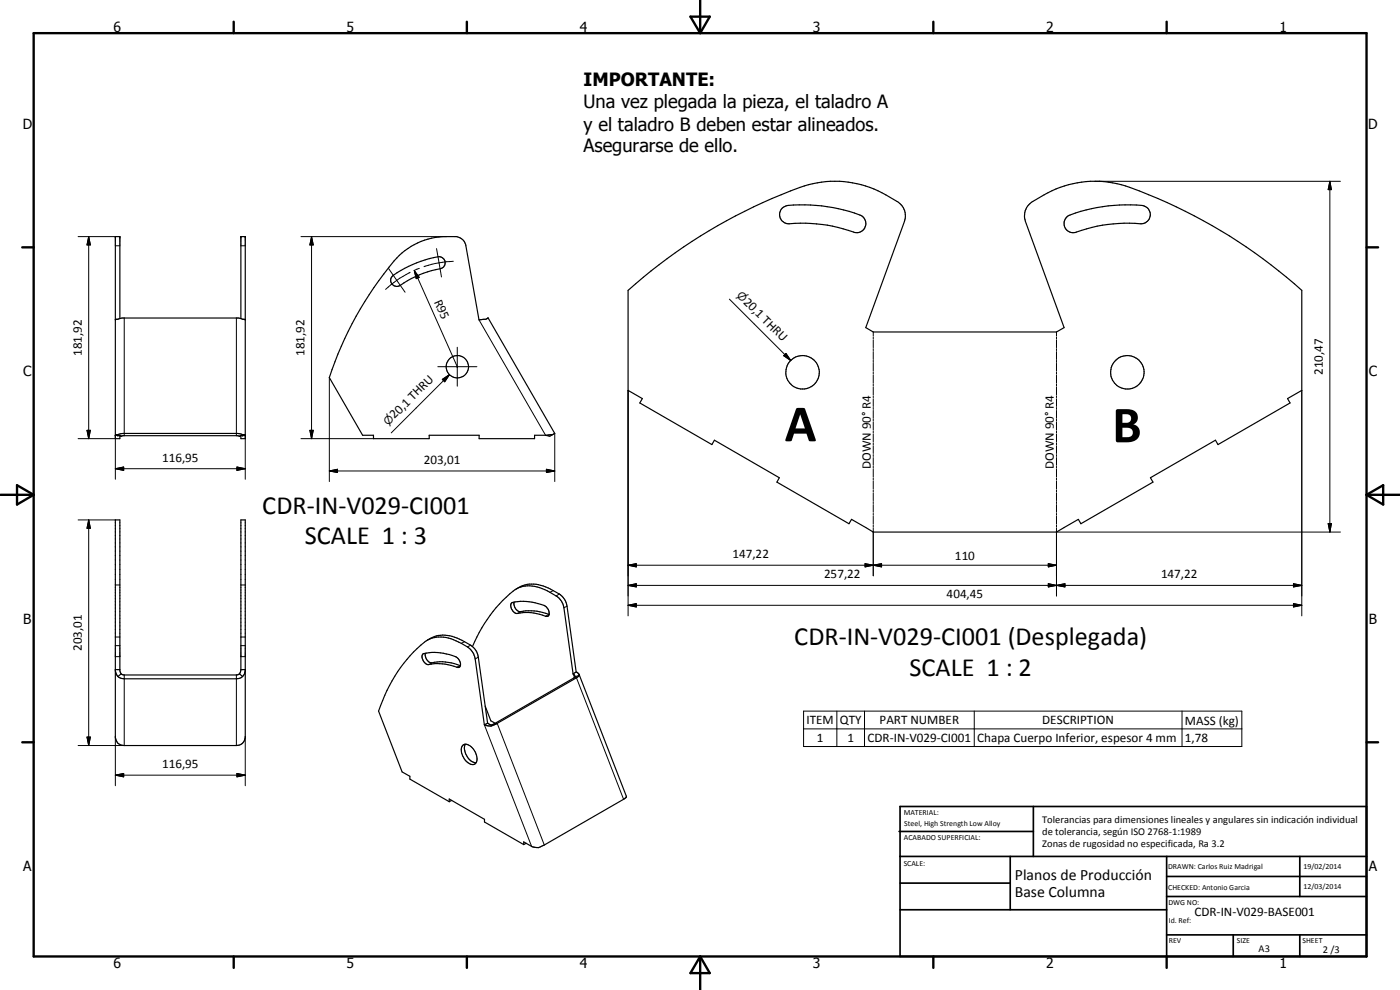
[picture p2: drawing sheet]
<svg xmlns="http://www.w3.org/2000/svg" width="420mm" height="297mm" viewBox="0 0 420 297" stroke-linecap="round" stroke-linejoin="round" font-family="sans-serif">
<g fill="none" stroke="#000" stroke-width=".35">
<path d="M119.8 76.6a20.9 20.9 0 0 1 13-5.6h4.2a3.4 3.4 0 0 1 2.8 2.7l4 22.3 2-.2 .7-.4 20 34.6-.7 .4-1.8 .2h-3.6v1h-16.6v-1h-15v1h-16.7v-1h-3.3l-10-17.3a103.5 103.5 0 0 1 21-36.7zM234.7 62.5l1-.7a46.8 46.8 0 0 1 23 3.1 2.73 2.73 0 0 1 .8 3.5 2.73 2.73 0 0 1-3.3 1.2 49 49 0 0 0-20-2.5 2.75 2.75 0 0 1-1.5-4.6zM320.2 65.1a28 28 0 0 1 10.7-3.1 40.3 40.3 0 0 1 12.6-.2 2.75 2.75 0 0 1 1.6 3.2 2.75 2.75 0 0 1-2.9 2.1 47.3 47.3 0 0 0-19.9 2.7 2.74 2.74 0 0 1-2.7-1.6 2.74 2.74 0 0 1 .6-3.1zM36 95.6v-24.6h-1.4v60.6h1.4v-.9M36 95.6l.6-.2h35l.7 .2M36 95.6l-1.4 .3M72.3 95.6v-24.6h1.3v60.6h-1.3v-.9M72.3 95.6l1.3 .3M117.8 82.8a31.8 31.8 0 0 1 14.3-5.8 1.82 1.82 0 0 1 1.5 1.8 1.82 1.82 0 0 1-1.5 1.8 32.3 32.3 0 0 0-12.5 5.3 1.82 1.82 0 0 1-2.1-.9 1.82 1.82 0 0 1 .3-2.2zM188.5 87.1a157.5 157.5 0 0 1 54.1-31.7 30.8 30.8 0 0 1 23.2 3.1l3.4 2a5 5 0 0 1 2.2 6l-11.6 31.8 2.3 1.3h55l2.3-1.3-11.6-31.8a5 5 0 0 1 2.2-6 32 32 0 0 1 23.9-5.6l1.3 .2a142 142 0 0 1 33.8 15.7 162.9 162.9 0 0 1 21.7 16.3v30l-4.3 2.5 .8 1.3-21.7 12.5-.7-1.3-19.5 11.2 .7 1.4-21.6 12.4-.8-1.3-6.5 3.8h-55l-6.5-3.8-.8 1.3-21.6-12.4 .7-1.4-19.5-11.2-.8 1.3-21.6-12.5 .8-1.3-4.3-2.5zM35.4 130.4l-.8 .2h.9M35.4 130.4l1.5-.4h34.4l1.5 .4"/>
<path d="M35.4 130.4l1 .5M35.5 130.6h.1M35.5 130.6l.5 .1M36 130.7l.4 .2M72.8 130.4l.8 .2-1.3 .1M72.8 130.4l-.9 .5-.7-.2h-34.2l-.6 .2M165.8 130.4l-.8 .5-1.3-.3M154.9 176.7a9.7 9.7 0 0 1 10.4 .1l2.5 1.4a5.4 5.4 0 0 1 2.4 3.7l2.7 19.7M126.9 196.3a14.5 14.5 0 0 1 10.5 1.2 2.21 2.21 0 0 1 .5 2.7l-.3 .1a17.3 17.3 0 0 0-9.3-.9 2.4 2.4 0 0 1-1.4-3.1zM127.7 196a2.23 2.23 0 0 0 2.7 2.7 16.5 16.5 0 0 1 7.8 1M128.3 192.1a9.6 9.6 0 0 1 10.3 0l2.7 1.5a5.2 5.2 0 0 1 2.2 3.5l2.8 19.9M141.8 194a40.1 40.1 0 0 1 13.3-17.4 10 10 0 0 1 9.9 1.1l1.9 1.1a4.9 4.9 0 0 1 2.3 3.6l2.8 19.8"/>
<path d="M153.5 180.9a14.8 14.8 0 0 1 10.5 1.2 1.95 1.95 0 0 1 .4 2.8l-.4 .1a15.6 15.6 0 0 0-9.1-.9 2.55 2.55 0 0 1-1.4-3.2zM154.3 180.6a2.23 2.23 0 0 0 2.7 2.8 14.5 14.5 0 0 1 7.8 1M34.6 201.2l.8 1.8M34.6 200.9h1.4M35.4 203l.9 .5 1 .2h33.6l1.1-.2 .8-.5M36.4 202.2l.9 .3h33.6l1-.3M36.4 202.2l-1 .8M71.9 202.2l.9 .8M72.3 200.9v-44.9h1.3v65.2a2.66 2.66 0 0 1-2.7 2.5h-33.6a2.47 2.47 0 0 1-2.7-2.5v-65.2h1.4v45.3l.4 .9M72.3 200.9l-.4 1.3M72.3 200.9h1.3M73.6 201.2l-.3 1.1-.5 .7"/>
<path d="M145.4 217.5l-2.8-19.8a5.3 5.3 0 0 0-2.3-3.6 14.4 14.4 0 0 0-8.7-3 8.8 8.8 0 0 0-6.4 3.5 44.7 44.7 0 0 0-11.6 18.8l7.1 18.2 2.3 1.3v.9l11.8 6.7M145.4 217.5l2 .3M145.6 211.9l1.7 4.4 1.3 .7M146.3 217l-.9 .5M146.3 217l1.2 .6M147.5 217.6l-.1 .2M172 202.2l.6 .9M172.6 203.1l-25.1 14.5M172.9 201.6l.8 .6 .2 .4M172.9 201.6l-.9 .6M173.8 202.4l14.1 36.4a.9 .9 0 0 1-.8 1l-24 13.9a3.6 3.6 0 0 1-3.6 .3l-2.3-1.4v.8M173.9 202.6l-.9 .8-24 13.8-1.6 .6"/>
<path d="M173.9 202.6l-1.3 .5M138.8 223.8a2.07 2.07 0 0 1 3 .7 3.6 3.6 0 0 1 .7 4.7 3.1 3.1 0 0 1-3.6-2.3l-.5-1.9zM139.6 223.3a4.4 4.4 0 0 0 3.3 5.6M134.8 240.5v-.8l10.6 6.1v.8l11.8 6.8M135.5 240.2l-.7 .3M157.9 253l-.7 .4"/>
<circle cx="137.3" cy="110" r="3.4"/>
<circle cx="240.8" cy="111.7" r="5"/>
<circle cx="338.3" cy="111.7" r="5"/>
</g>
<g fill="none" stroke="#000" stroke-width=".3">
<path d="M328.6 54.4h73.7M399.1 54.4l.5 2.5h-1zM399.1 54.4v105.2M23.4 71h11.2M26.6 71l.5 2.5h-1zM26.6 71v60.6M34.6 73.7h1.4M72.3 73.7h1.3M90.3 71h43.6M93.5 71l.5 2.5h-1zM93.5 71v60.6M131 74.6l1.5 8.5"/>
<path d="M136 78.4l-5.3 .6-3.5 1M37.3 95.4v35.3M70.9 95.4v35.3M116.6 80.6l2.5 3.5M119.1 84.1l2.5 3.6M119.1 84.1l-3.4 2.7M123.1 81.7l-4 2.4M124.3 81.2l1.5 2-.9 .4zM124.3 81.2l12.9 28.8M125.8 80.5l-1.4 .6M143.8 96l19.9 34.6M218.9 89.7l18.4 18.5"/>
<path d="M262.1 99.6v1.2M317.1 99.6v1.2M98.8 113.3v31.2M131.4 110h11.7M132.7 113.8l2.2-1.4-1.4 2.2zM134.9 112.4l-17.5 17.5M137.2 110h.1M137.2 104.2v11.7M188.5 117.1v67.7M235.2 106.7l.7-.7 1.4 2.2zM262.1 101.1v.6M262.1 102v2.3"/>
<path d="M262.1 104.6v.6M262.1 105.5v2.4M262.1 108.1v.7M262.1 109v2.4M262.1 111.7v.6M262.1 112.6v2.3M262.1 115.2v.6M262.1 116.1v2.3M262.1 118.7v.6M262.1 119.6v2.4M317.1 101.1v.6M317.1 102v2.3"/>
<path d="M317.1 104.6v.6M317.1 105.5v2.4M317.1 108.1v.7M317.1 109v2.4M317.1 111.7v.6M317.1 112.6v2.3M317.1 115.2v.6M317.1 116.1v2.3M317.1 118.7v.6M317.1 119.6v2.4M390.7 117.1v67.7M23.4 131.6h11.2"/>
<path d="M26.1 129.1h1l-.5 2.5zM34.6 130.6v13.2M73.6 130.6v13.2M90.3 131.6h21.8M93 129.1h1l-.5 2.5zM166.5 130v14.5M262.1 122.3v.6M262.1 123.1v2.4M262.1 125.8v.6M262.1 126.7v2.3M262.1 129.3v.6M262.1 130.2v2.3"/>
<path d="M262.1 132.8v.6M262.1 133.7v2.4M262.1 136.4v.5M262.1 137.3v2.3M262.1 139.9v.6M317.1 122.3v.6M317.1 123.1v2.4M317.1 125.8v.6M317.1 126.7v2.3M317.1 129.3v.6M317.1 130.2v2.3M317.1 132.8v.6"/>
<path d="M317.1 133.7v2.4M317.1 136.4v.5M317.1 137.3v2.3M317.1 139.9v.6M23.4 156h11.2M26.6 156l.5 2.5h-1zM26.6 156v67.7M34.6 140.6l2.5-.5v1zM34.6 140.6h39M71.1 140.1l2.5 .5-2.5 .5zM98.8 141.3l2.5-.5v1zM98.8 141.3h67.7"/>
<path d="M164 140.8l2.5 .5-2.5 .5zM262.1 140.8v2.3M262.1 143.4v.6M262.1 144.3v2.4M262.1 147v.6M262.1 147.9v2.3M262.1 150.5v.6M262.1 151.4v2.3M262.1 154.1v.5M262.1 154.9v2.4M262.1 157.6v.6M262.1 158.4v14.4"/>
<path d="M317.1 140.8v2.3M317.1 143.4v.6M317.1 144.3v2.4M317.1 147v.6M317.1 147.9v2.3M317.1 150.5v.6M317.1 151.4v2.3M317.1 154.1v.5M317.1 154.9v2.4M317.1 157.6v.6M317.1 158.4v20.4M317.1 159.6h85.2"/>
<path d="M398.6 157.1h1l-.5 2.5zM34.6 175.5h1.4M72.3 175.5h1.3M166 177.2l-1 .5M167.8 178.2l-.9 .6M188.5 169.6l2.5-.5v1zM188.5 175.6l2.5-.5v1zM188.5 169.6h128.6M188.5 175.6h202.2M259.6 169.1l2.5 .5-2.5 .5zM262.1 169.6l2.5-.5v1zM314.6 175.1l2.5 .5-2.5 .5z"/>
<path d="M314.6 169.1l2.5 .5-2.5 .5zM317.1 175.6l2.5-.5v1zM388.2 175.1l2.5 .5-2.5 .5zM34.6 191.1h1.4M34.6 193.7h1.4M34.6 197h1.4M72.3 191.1h1.3M72.3 193.7h1.3M72.3 197h1.3M129.6 198.9l-.9 .5M138.1 199.7l-1 .5M139.4 192.5l-.9 .5"/>
<path d="M141.3 193.6l-1 .5M143.5 197.1l-.9 .6M156.2 183.5l-.9 .6M164.7 184.3l-1 .6M170.2 181.9l-1 .5M188.5 181.6l2.5-.5v1zM188.5 181.6h202.2M388.2 181.1l2.5 .5-2.5 .5zM37.3 202.5v21.2h-13.9M70.9 202.5v21.2M145.4 217.5l14.1 36.5M148.4 217.1l.8-.1 14.2 36.5"/>
<path d="M172 202.2l.4 1M172.2 203.5l.8-.1 14.1 36.4M241.2 213.4h131.5v10.6h-131.5zM241.2 218.7h131.5M251.2 213.4v10.6M259.4 213.4v10.6M292.4 213.4v10.6M354.7 213.4v10.6M26.1 221.1h1l-.5 2.6zM34.6 232.6l2.5-.5v1zM34.6 220.9v14.9M34.6 232.6h39"/>
<path d="M71.1 232.1l2.5 .5-2.5 .5zM73.6 220.9v14.9"/>
</g>
<g fill="#000">
<circle cx="34.6" cy="71" r=".18"/>
<circle cx="36" cy="71" r=".18"/>
<circle cx="72.3" cy="71" r=".18"/>
<circle cx="73.6" cy="71" r=".18"/>
<circle cx="34.6" cy="130.6" r=".18"/>
<circle cx="35.4" cy="130.6" r=".18"/>
<circle cx="72.8" cy="130.6" r=".18"/>
<circle cx="73.6" cy="130.6" r=".18"/>
</g>
<g fill="none" stroke="#000" stroke-width=".71">
<path d="M10.1 9.9h400v277.1h-400zM70.1 6.5v3.4M140.1 6.5v3.4M207.2 5h5.8l-2.9 4.9zM210.1 0v9.9M280.1 6.5v3.4M350.1 6.5v3.4M6.7 74.2h3.4M410.1 74.2h3.5M.1 148.5h10M5.1 145.6l5 2.9-5 2.9zM410.1 148.5h10"/>
<path d="M410.1 148.5l5-2.9v5.8zM6.7 222.7h3.4M410.1 222.7h3.5M70.1 287v3.4M140.1 287v3.4M210.1 287v10M210.1 287l2.9 5h-5.8zM280.1 287v3.4M350.1 287v3.4"/>
</g>
<g fill="none" stroke="#000" stroke-width=".51">
<path d="M269.8 249.5h40.3M270.1 242h140v45h-140zM270.1 257h140M303.2 257v16M310.1 242v15M350.1 257v30M390.1 257v12M270.1 265h33.1M270.1 273h80M350.1 269h60M350.1 263h60M350.1 280.5h60"/>
<path d="M370.1 280.5v6.5M390.1 280.5v6.5"/>
</g>
<g fill="#000">
<path d="M399.1 54.4l.5 2.5h-1zM26.6 71l.5 2.5h-1zM93.5 71l.5 2.5h-1zM124.3 81.2l1.5 2-.9 .4zM132.7 113.8l2.2-1.4-1.4 2.2zM235.2 106.7l.7-.7 1.4 2.2zM26.1 129.1h1l-.5 2.5zM93 129.1h1l-.5 2.5zM26.6 156l.5 2.5h-1zM34.6 140.6l2.5-.5v1zM71.1 140.1l2.5 .5-2.5 .5zM98.8 141.3l2.5-.5v1z"/>
<path d="M164 140.8l2.5 .5-2.5 .5zM398.6 157.1h1l-.5 2.5zM188.5 169.6l2.5-.5v1zM188.5 175.6l2.5-.5v1zM259.6 169.1l2.5 .5-2.5 .5zM262.1 169.6l2.5-.5v1zM314.6 175.1l2.5 .5-2.5 .5zM314.6 169.1l2.5 .5-2.5 .5zM317.1 175.6l2.5-.5v1zM388.2 175.1l2.5 .5-2.5 .5zM188.5 181.6l2.5-.5v1zM388.2 181.1l2.5 .5-2.5 .5z"/>
<path d="M26.1 221.1h1l-.5 2.6zM34.6 232.6l2.5-.5v1zM71.1 232.1l2.5 .5-2.5 .5z"/>
</g>
<g font-size="15.8">
<text x="235.5" y="132.4">A</text>
<text x="333.8" y="132.7">B</text>
</g>
<g font-size="7.9">
<text x="78.7" y="154.1">CDR-IN-V029-CI001</text>
<text x="91.5" y="163.1">SCALE 1 : 3</text>
<text x="238.4" y="193.7">CDR-IN-V029-CI001 (Desplegada)</text>
<text x="273" y="202.7">SCALE 1 : 2</text>
</g>
<g font-size="5.5">
<text x="175.1" y="26">IMPORTANTE:</text>
<text x="175.1" y="32.6">Una vez plegada la pieza, el taladro A</text>
<text x="175.1" y="39.2">y el taladro B deben estar alineados.</text>
<text x="175.1" y="45.7">Asegurarse de ello.</text>
</g>
<g font-size="4.7">
<text x="304.6" y="263.9">Planos de Producción</text>
<text x="304.6" y="269.3">Base Columna</text>
</g>
<g font-size="4.2">
<text x="34" y="9.6">6</text>
<text x="104" y="9.6">5</text>
<text x="174" y="9.6">4</text>
<text x="244" y="9.6">3</text>
<text x="314" y="9.6">2</text>
<text x="384" y="9.6">1</text>
<text x="6.8" y="38.7">D</text>
<text x="410.6" y="38.7">D</text>
<text x="7" y="112.9">C</text>
<text x="410.8" y="112.9">C</text>
<text x="7" y="187.1">B</text>
<text x="410.8" y="187.1">B</text>
<text x="7" y="261.4">A</text>
<text x="410.8" y="261.4">A</text>
<text x="34" y="290.4">6</text>
<text x="104" y="290.4">5</text>
<text x="174" y="290.4">4</text>
<text x="244" y="290.4">3</text>
<text x="314" y="290.4">2</text>
<text x="384" y="290.4">1</text>
</g>
<g font-size="3.9">
<text x="130.2" y="90.5" transform="rotate(66 130.2 90.5)">R95</text>
<text x="223" y="90.8" transform="rotate(45 223 90.8)">20,1 THRU</text>
<text x="24.6" y="106.8" transform="rotate(-90 24.6 106.8)">181,92</text>
<text x="91.4" y="106.8" transform="rotate(-90 91.4 106.8)">181,92</text>
<text x="397" y="112.5" transform="rotate(-90 397 112.5)">210,47</text>
<text x="118.4" y="125.9" transform="rotate(-45 118.4 125.9)">20,1 THRU</text>
<text x="48.6" y="138.6">116,95</text>
<text x="127.2" y="139.2">203,01</text>
<text x="261.3" y="140.8" transform="rotate(-90 261.3 140.8)">DOWN 90° R4</text>
<text x="316.3" y="140.8" transform="rotate(-90 316.3 140.8)">DOWN 90° R4</text>
<text x="219.8" y="167.6">147,22</text>
<text x="247.3" y="173.5">257,22</text>
<text x="286.6" y="168.1">110</text>
<text x="348.4" y="173.5">147,22</text>
<text x="284.1" y="179.5">404,45</text>
<text x="24.6" y="195.3" transform="rotate(-90 24.6 195.3)">203,01</text>
<text x="242.1" y="217.3">ITEM</text>
<text x="252" y="217.3">QTY</text>
<text x="264" y="217.3">PART NUMBER</text>
<text x="312.8" y="217.3">DESCRIPTION</text>
<text x="355.6" y="217.4">MASS (kg)</text>
<text x="245.2" y="222.6">1</text>
<text x="254.3" y="222.6">1</text>
<text x="260.3" y="222.6">CDR-IN-V029-CI001</text>
<text x="293.3" y="222.7">Chapa Cuerpo Inferior, espesor 4 mm</text>
<text x="355.6" y="222.6">1,78</text>
<text x="48.6" y="230.5">116,95</text>
<text x="358.5" y="275">CDR-IN-V029-BASE001</text>
</g>
<g font-size="3.3">
<text x="221" y="88.8" transform="rotate(45 221 88.8)">n</text>
<text x="116.4" y="127.8" transform="rotate(-45 116.4 127.8)">n</text>
</g>
<g font-size="3.1">
<text x="312.7" y="246.8">Tolerancias para dimensiones lineales y angulares sin indicación individual</text>
<text x="312.7" y="250.4">de tolerancia, según ISO 2768-1:1989</text>
<text x="312.7" y="254">Zonas de rugosidad no especificada, Ra 3.2</text>
<text x="377.7" y="285.6">A3</text>
<text x="397" y="285.9">2 /3</text>
</g>
<g font-size="2.4">
<text x="271.2" y="244.4">MATERIAL:</text>
<text x="271.3" y="252">ACABADO SUPERFICIAL:</text>
<text x="271.4" y="247.9">Steel, High Strength Low Alloy</text>
<text x="271.2" y="259.7">SCALE:</text>
<text x="350.6" y="260.8">DRAWN: Carlos Ruiz Madrigal</text>
<text x="391.2" y="260.6">19/02/2014</text>
<text x="350.6" y="267">CHECKED: Antonio Garcia</text>
<text x="391.2" y="266.7">12/03/2014</text>
<text x="350.6" y="271.4">DWG NO:</text>
<text x="350.8" y="276.9">Id. Ref:</text>
<text x="350.8" y="282.8">REV</text>
<text x="371.2" y="282.9">SIZE</text>
<text x="390.9" y="282.9">SHEET</text>
</g>
</svg>
